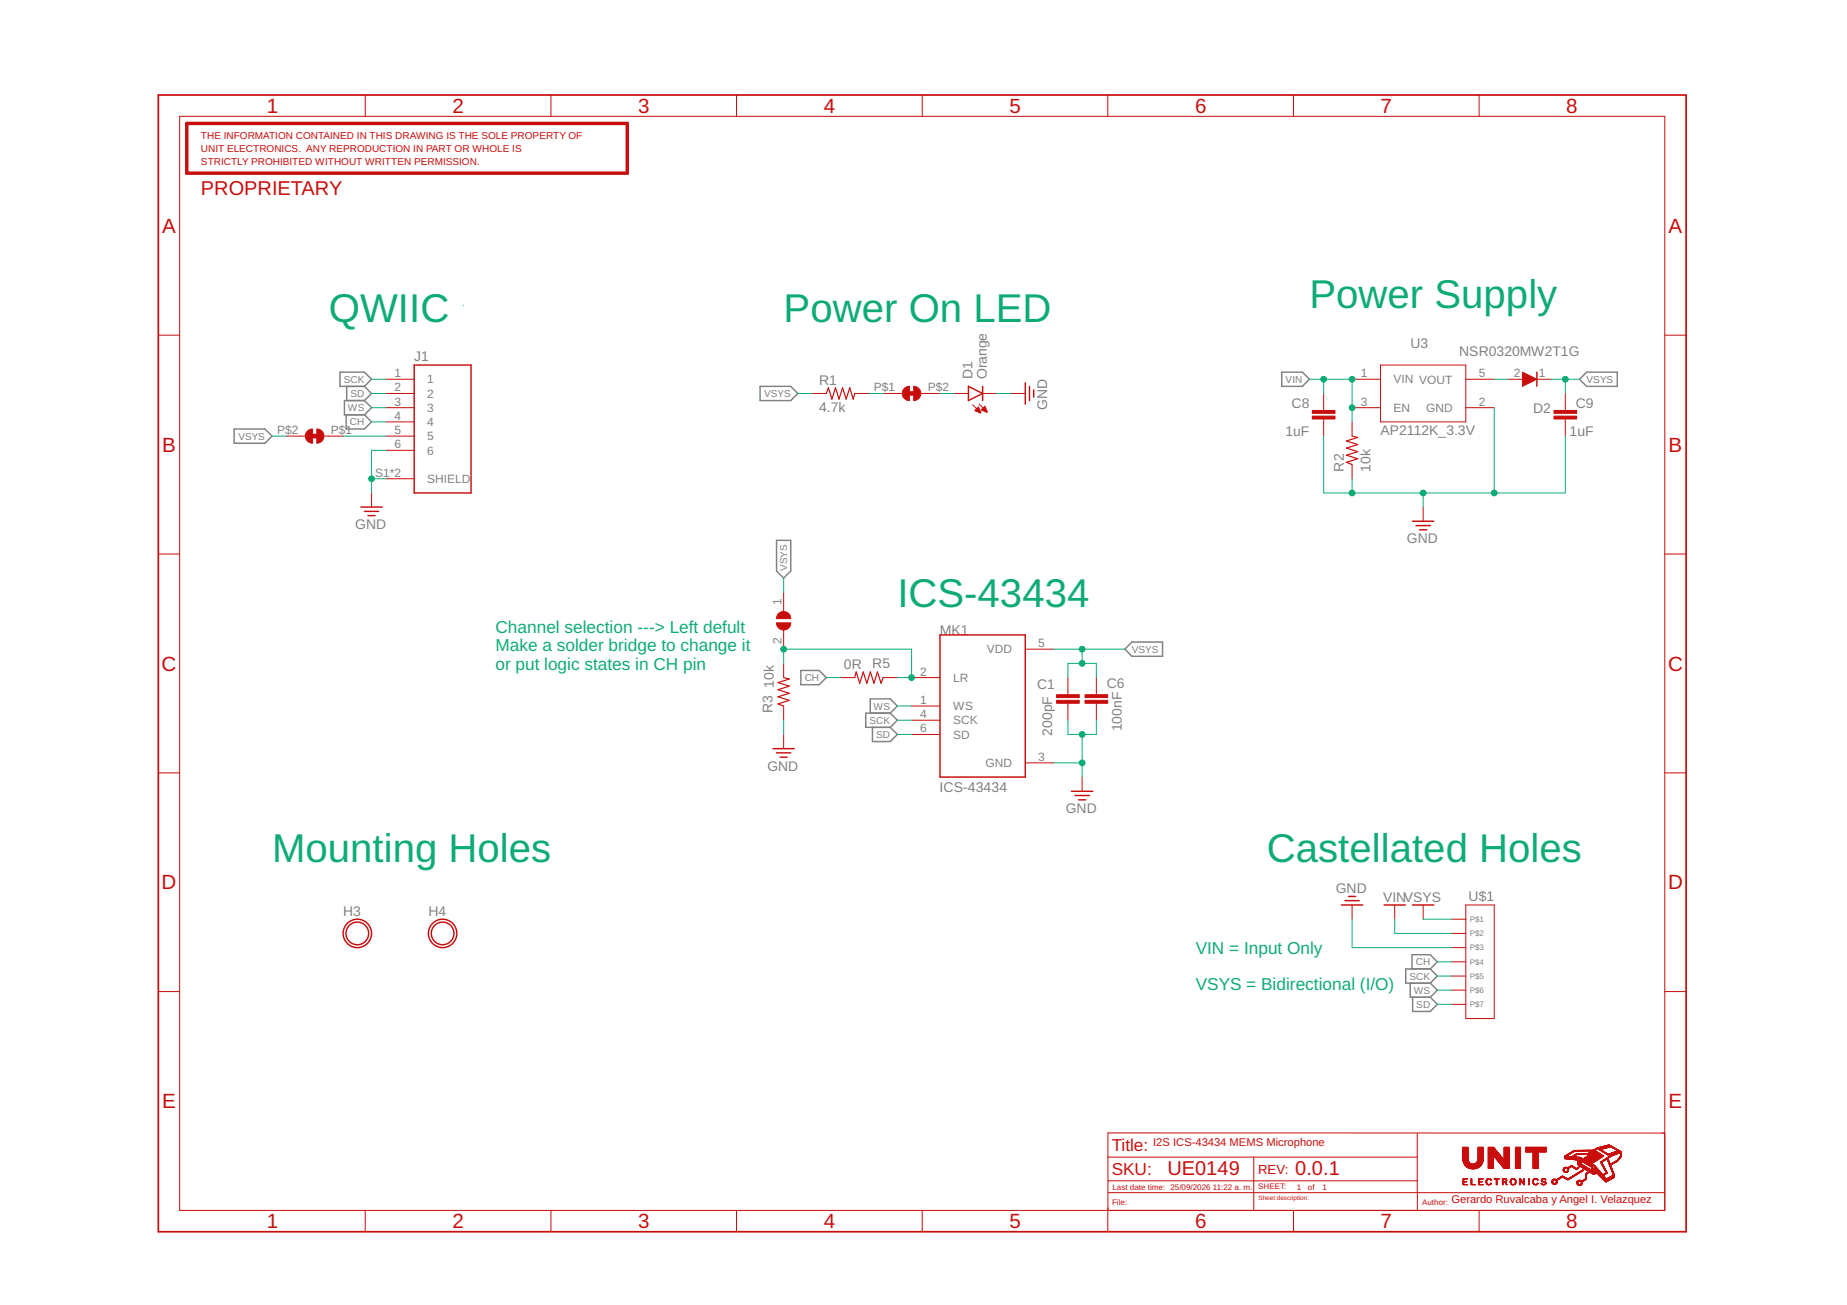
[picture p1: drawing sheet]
<svg xmlns="http://www.w3.org/2000/svg" width="297mm" height="210mm" viewBox="0 0 297 210" stroke-linecap="round" stroke-linejoin="round" font-family="sans-serif">
<g fill="none" stroke="#808080" stroke-width=".23">
<path d="M54.7 59.9h3.9l1.2 1.1-1.2 1.1h-3.9zM206.1 59.9h3.3l1.2 1.1-1.2 1.1h-3.3zM37.7 69h4.9l1.2 1.1-1.2 1.2h-4.9zM55.7 66.7v2.3h2.9l1.2-1.1-1.2-1.2M55.8 62.1v2.3M58.6 64.4h-3.2v2.3h3.2M58.6 64.4l1.2 1.2-1.2 1.1M58.6 62.1l1.2 1.2-1.2 1.1M122.2 62.1h5l1.1 1.2-1.1 1.1h-5zM254 61l1.2-1.1h4.9v2.2h-4.9zM124.9 86.9h2.3v4.9l-1.2 1.2-1.1-1.2zM128.8 107.8h2.9l1.2 1.2-1.2 1.1h-2.9z"/>
<path d="M140 114.7v-2.3h3.2l1.1 1.2-1.1 1.1M140.3 117v2.3h2.9l1.1-1.2-1.1-1.1M143.2 114.7h-4v2.3h4M143.2 114.7l1.1 1.1-1.1 1.2M180.9 104.4l1.1-1.1h5v2.3h-5zM226.8 158.1v2.3h3.2M227.1 155.9v-2.3h2.9l1.2 1.1-1.2 1.2M230 155.9h-3.9v2.2h3.9M230 158.1l1.2 1.2-1.2 1.1M230 155.9l1.2 1.1-1.2 1.1M227.2 160.4v2.3h2.8l1.2-1.2-1.2-1.1"/>
</g>
<path d="M25.5 15.3h245.7v182.8h-245.7z" fill="none" stroke="#c90d0c" stroke-width=".28"/>
<g fill="none" stroke="#c90d0c" stroke-width=".16">
<path d="M28.9 18.7h238.8v176h-238.8zM58.7 15.3v3.4M88.6 15.3v3.4M118.4 15.3v3.4M148.3 15.3v3.4M178.2 15.3v3.4M208 15.3v3.4M237.9 15.3v3.4M25.5 53.9h3.4M222 58.7h13.7v9.2h-13.7zM267.7 53.9h3.5M46 70.1h3.1"/>
<path d="M52.1 70.1h3.1M59.8 79.3v2.3M62 63.3h4.6M62 67.9h4.6M62 61h4.6M62 65.6h4.6M62 70.1h4.6M62 72.4h4.6M62 77h4.6M130.6 63.3h2.3M137.5 63.3h2.2M142 63.3h3.1"/>
<path d="M148.1 63.3h3.1M153.5 63.3h2.2M156.4 65.1l1.3 1.3M157.5 65l1.2 1.3M158 63.3h2.3M162.6 63.3h2.3M212.9 63.3v2.7M212.9 67.4v2.7M217.4 67.9v2.2M217.4 74.7v2.3M217.4 61h4.6M217.4 65.6h4.6"/>
<path d="M235.7 61h4.6M235.7 65.6h4.6M242.6 61h2.3M247.2 61h2.2M251.7 63.3v2.7M251.7 67.4v2.7M25.5 89.1h3.4M126 95.3v3.1M228.9 81.6v2.2M267.7 89.1h3.5M126 101.3v3.1M126 106.7v2.3"/>
<path d="M126 113.6v2.2M126 118.1v2.3M135.2 109h2.3M142 109h2.3M146.6 115.8h4.6M146.6 113.6h4.6M146.6 109h4.6M146.6 118.1h4.6M164.9 104.4h4.6M171.7 109v2.7M171.7 113.1v2.7M176.3 109v2.7"/>
<path d="M176.3 113.1v2.7M25.5 124.3h3.4M164.9 122.7h4.6M174 125v2.3M267.7 124.3h3.5M25.5 159.5h3.4M217.4 145.6v2.2M224.3 145.6v2.2M228.9 145.6v2.2M233.4 147.8h2.3M233.4 150.1h2.3M233.4 152.4h2.3"/>
<path d="M233.4 154.7h2.3M233.4 157h2.3M233.4 159.3h2.3M235.7 145.6h4.6v18.2h-4.6zM267.7 159.5h3.5M233.4 161.5h2.3M58.7 194.7v3.4M88.6 194.7v3.4M118.4 194.7v3.4M148.3 194.7v3.4M178.2 194.7v3.4M178.2 186.1h49.7"/>
<path d="M178.2 191.8h89.5M201.6 186.1v8.6M208 194.7v3.4M227.9 182.3v9.5M227.9 189.9h-49.6M227.9 191.9v2.7M235.2 186.1h.9M235.2 186.4h.9M235.2 186.3h.9M235.2 186.2h.9M235.2 186h.9M235.2 185.9h.9"/>
<path d="M235.2 185.8h.9M235.2 185.7h.9M235.2 185.6h.9M235.2 185.5h.9M235.2 185.4h.9M235.2 185.3h.9M235.2 185.2h.9M235.2 185.1h.9M235.2 185h.9M235.2 184.9h.9M235.2 184.8h.9M235.2 184.7h.9"/>
<path d="M235.2 184.6h.9M235.2 184.5h.9M235.3 186.6h.8M235.3 186.5h.8M235.3 186.4h.8M235.3 186.7h.9M235.3 186.7h.8M235.3 189.9h.1M235.3 190.6h.7M235.3 190.5h.7M235.3 190.5h.1M235.3 190.4h.1"/>
<path d="M235.3 190.3h.1M235.3 190.2h.1M235.3 190.1h.1M235.3 190.1h.6M235.3 190h.6M235.3 190h.1M235.3 189.8h.1M235.3 189.7h.1M235.3 189.6h.7M235.3 186.8h.9M235.3 186.9h.9M235.4 186.9l.9 .1"/>
<path d="M235.4 186.9h.8M235.4 187h.9M235.4 187.1h1M235.4 187h1M235.4 187.2h1.2M235.4 187.1h1.1M235.5 187.2h2.8M235.5 187.2h1.1M235.5 187.3h2.8M235.5 187.3h2.7M235.6 187.4h2.6M235.6 187.5h2.5"/>
<path d="M235.7 187.5h2.4M235.7 187.6h2.4M235.8 187.6h2.2M235.8 187.7h2.2M235.9 187.7h2M235.9 187.7h1.9M236 187.8h1.8M236 189.6l-.7 .1M236.1 187.8h1.6M236.2 187.9h1.4M236.2 187.9h1.3M236.4 188h.9"/>
<path d="M236.6 189.9h.1M236.6 190.6h.7M236.6 190.5h.7M236.6 190.5h.1M236.6 190.4h.1M236.6 190.3h.1M236.6 190.2h.1M236.6 190.1h.1M236.6 190h.1M236.6 189.8h.1M236.6 189.7h.1M236.6 189.6h.1"/>
<path d="M236.6 188h.6M236.7 187.2h.1M236.7 188h.3M237 187.2h.1M237.2 187.2h1.1M237.3 187.1h1.1M237.4 187h1M237.5 187h.9M237.5 186.9h1M237.6 186.9h.9M237.6 186.8h.9M237.6 186.7h.9"/>
<path d="M237.7 186.6h.8M237.7 186.5h.8M237.7 186.4h.8M237.7 186.1h.8M237.7 186.3h.8M237.7 186.2h.8M237.7 186h.8M237.7 185.9h.8M237.7 185.8h.8M237.7 185.7h.8M237.7 185.6h.8M237.7 185.5h.8"/>
<path d="M237.7 185.4h.8M237.7 185.3h.8M237.7 185.2h.8M237.7 185.1h.8M237.7 185h.8M237.7 184.9h.8M237.7 184.8h.8M237.7 184.7h.8M237.7 184.6h.8M237.7 184.5h.8M237.8 189.9h.1M237.8 190.6h.7"/>
<path d="M237.8 190.5h.7M237.8 190.5h.1M237.8 190.4h.1M237.8 190.3h.1M237.8 190.2h.1M237.8 190.1h.1M237.8 190.1h.6M237.8 190h.6M237.8 190h.1M237.8 189.8h.1M237.8 189.7h.1M237.8 189.6h.7"/>
<path d="M237.9 194.7v3.4M238.4 187.2h-1.2M238.4 187.1h-1M238.4 187h-1M238.5 189.6l-.7 .1M238.5 186.8h-.9M238.5 186.6h-.8M238.5 186.5l-.8 .1M239 190.1h.1M239 190h.1M239 189.9h.1M239 190.3h.1"/>
<path d="M239 190.2h.1M239 190.3l.2 .1M239 189.8h.1M239.1 190.4h.1M239.1 190.5h.2M239.1 189.8l-.1 .1M239.2 189.7h.6M239.2 190.5h.5M239.2 189.8h-.1M239.2 189.7h-.1M239.2 189.6h.5M239.3 190.6h.3"/>
<path d="M239.3 189.7h-.2M239.4 186.1h.8M239.4 187.9h.8M239.4 187.8h.8M239.4 187.7h.8M239.4 187.6h.8M239.4 187.5h.8M239.4 187.4h.8M239.4 187.3h.8M239.4 187.2h.8M239.4 187.1h.8M239.4 187h.8"/>
<path d="M239.4 186.9h.8M239.4 186.8h.8M239.4 186.7h.8M239.4 186.6h.8M239.4 186.5h.8M239.4 186.4h.8M239.4 186.3h.8M239.4 186.2h.8M239.4 186h.8M239.4 185.9h.8M239.4 185.9h1.9M239.4 185.8h1.9"/>
<path d="M239.4 185.8h1.8M239.4 185.7l1.8 .1M239.4 185.7h1.8M239.4 185.7h1.7M239.4 185.6h1.7M239.4 185.5h1.6M239.4 185.4h1.5M239.4 185.3l1.5 .1M239.4 185.3h1.5M239.4 185.3h1.4M239.4 185.2h1.4M239.4 185.2h1.3"/>
<path d="M239.4 185.1h1.3M239.4 185.1h1.2M239.4 185h1.2M239.4 184.9l1.1 .1M239.4 184.9h1.1M239.4 184.8l1.1 .1M239.4 184.8h1M239.4 184.7h1M239.4 184.7h.9M239.4 184.6h.9M239.4 184.6h.8M239.4 184.5l.8 .1"/>
<path d="M239.4 189.6h.1M239.6 189.7h.2M239.7 189.7h.1M239.7 189.8h.1M239.7 190.4h.1M239.8 190.5h-.2M239.8 190.3h.1M239.8 189.8h.1M239.8 190.4l-.2 .1M239.8 190.4h-.1M240.2 185.9h1.1M240.3 185.9l1.1 .1"/>
<path d="M240.3 186h1.1M240.3 189.6h.8M240.3 186.1h1.2M240.4 186.1h1.1M240.4 186.1l1.2 .1M240.4 186.2h1.2M240.5 186.2h1.1M240.5 186.3h1.2M240.6 186.4h1.1M240.6 186.4h1.2M240.6 189.9h.1M240.6 190.6h.1"/>
<path d="M240.6 190.5h.1M240.6 190.4h.1M240.6 190.3h.1M240.6 190.2h.1M240.6 190.1h.1M240.6 190h.1M240.6 189.8h.1M240.6 189.7h.1M240.7 186.5h1.1M240.7 186.5h1.2M240.7 186.5l1.2 .1M240.8 186.6h2"/>
<path d="M240.8 186.7h2M240.9 186.7h1.9M240.9 186.8h1.9M241 186.8h1.8M241 186.9h1.8M241.1 186.9h1.7M241.1 187h1.7M241.2 187h1.6M241.2 187.1h1.6M241.2 187.2h1.6M241.3 187.2h1.5M241.3 187.3h1.5"/>
<path d="M241.4 187.3h1.4M241.4 187.4h1.4M241.5 187.4h1.3M241.5 187.5h1.3M241.6 187.5h1.2M241.6 187.6h1.2M241.6 189.9h.1M241.6 190.6h.1M241.6 190.5h.1M241.6 190.4h.1M241.6 190.3h.1M241.6 190.2h.1"/>
<path d="M241.6 190.1h.6M241.6 190l.1 .1M241.6 190h.1M241.6 189.8h.1M241.6 189.7h.1M241.6 189.7h.7M241.6 189.6h.6M241.7 187.7h1.1M241.8 187.8h1M241.8 187.9h1M241.9 187.9h.9M241.9 186.1h.9"/>
<path d="M241.9 186.5h.9M241.9 186.4h.9M241.9 186.3h.9M241.9 186.2h.9M241.9 186h.9M241.9 185.9h.9M241.9 185.8h.9M241.9 185.7h.9M241.9 185.6h.9M241.9 185.5h.9M241.9 185.4h.9M241.9 185.3h.9"/>
<path d="M241.9 185.2h.9M241.9 185.1h.9M241.9 185h.9M241.9 184.9h.9M241.9 184.8h.9M241.9 184.7h.9M241.9 184.6h.9M241.9 184.5h.9M242 190.2h.1M242 190.2h.2M242.1 190.2l.1 .1M242.1 190.3h.1"/>
<path d="M242.1 189.6h.1M242.1 190.3l.2 .1M242.1 189.7h.2M242.2 190.4h.1M242.2 190h.1M242.2 190.4l.1 .1M242.2 190.5h.1M242.2 189.7h.1M242.2 189.9h.1M242.2 190.1h-.6M242.2 189.8h.1M242.3 190.5h.1"/>
<path d="M242.3 189.9h.1M242.3 189.8h.1M242.3 190.6h.1M242.3 190l-.2 .1M242.9 190.1h.1M242.9 190h.1M242.9 189.9h.1M242.9 190.2h.1M242.9 190.3h.1M242.9 189.8h.1M243 190.4h.1M243 189.7h.1"/>
<path d="M243 190.4l.1 .1M243 189.8l-.1 .1M243 190.5h.2M243 189.7h.6M243.1 189.8h-.1M243.1 190.5h.5M243.1 189.6h.5M243.1 190.6h.4M243.2 189.7h-.2M243.2 189.5v.1M243.3 189.6h.1M243.4 189.5v.1"/>
<path d="M243.5 189.7h.2M243.6 189.7h.1M243.6 190.4h.1M243.6 189.8h.1M243.6 190.5h-.1M243.6 189.8h.2M243.7 190.3h.1M243.7 189.8h.1M243.7 189.9h.1M243.7 190.4l-.2 .1M243.7 190.2h.1M243.7 186.1h.8"/>
<path d="M243.7 190.1h.1M243.7 190h.1M243.7 187.9h.8M243.7 187.8h.8M243.7 187.7h.8M243.7 187.6h.8M243.7 187.5h.8M243.7 187.4h.8M243.7 187.3h.8M243.7 187.2h.8M243.7 187.1h.8M243.7 187h.8"/>
<path d="M243.7 186.9h.8M243.7 186.8h.8M243.7 186.7h.8M243.7 186.6h.8M243.7 186.5h.8M243.7 186.4h.8M243.7 186.3h.8M243.7 186.2h.8M243.7 186h.8M243.7 185.9h.8M243.7 185.8h.8M243.7 185.7h.8"/>
<path d="M243.7 185.6h.8M243.7 185.5h.8M243.7 185.4h.8M243.7 185.3h.8M243.7 185.2h.8M243.7 185.1h.8M243.7 185h.8M243.7 184.9h.8M243.7 184.8h.8M243.7 184.7h.8M243.7 184.6h.8M243.7 184.5h.8"/>
<path d="M243.8 190.3l-.2 .1M244.4 189.9h.1M244.4 190.6h.1M244.4 190.5h.1M244.4 190.4h.1M244.4 190.3h.1M244.4 190.2h.1M244.4 190.1h.1M244.4 190h.1M244.4 189.8h.1M244.4 189.7h.2M244.4 189.6l.2 .1"/>
<path d="M244.4 189.6h.1M244.5 189.8h.1M244.5 189.8h.2M244.6 189.8l.1 .1M244.6 189.9h.1M244.6 189.9h.2M244.7 190h.1M244.7 190.1h.2M244.8 190.1h.1M244.8 190.2h.1M244.8 190.2l.2 .1M244.9 190.3h.1"/>
<path d="M244.9 190.3l.1 .1M244.9 190.4h.1M245 190.4l.2 .1M245 190.5h.2M245 190.6h.2M245.1 189.9h.1M245.1 190.4h.1M245.1 190.3h.1M245.1 190.2h.1M245.1 190.1h.1M245.1 190h.1M245.1 189.8h.1"/>
<path d="M245.1 189.7h.1M245.1 189.6h.1M245.4 185.3h3.2M245.4 185.2h3.2M245.4 185.1h3.2M245.4 185h3.2M245.4 184.9h3.2M245.4 184.8h3.2M245.4 184.7h3.2M245.4 184.6h3.2M245.4 184.5h3.2M245.8 189.9h.1"/>
<path d="M245.8 190.6h.1M245.8 190.5h.1M245.8 190.4h.1M245.8 190.3h.1M245.8 190.2h.1M245.8 190.1h.1M245.8 190h.1M245.8 189.8h.1M245.8 189.7h.1M245.8 189.6h.1M246.5 189.9h.1M246.5 190.2h.1"/>
<path d="M246.5 190.1h.1M246.5 190h.1M246.5 190.3h.1M246.5 190.3h.2M246.5 189.8h.2M246.6 186.1h.8M246.6 190.4h.1M246.6 187.9h.8M246.6 187.8h.8M246.6 187.7h.8M246.6 187.6h.8M246.6 187.5h.8"/>
<path d="M246.6 187.4h.8M246.6 187.3h.8M246.6 187.2h.8M246.6 187.1h.8M246.6 187h.8M246.6 186.9h.8M246.6 186.8h.8M246.6 186.7h.8M246.6 186.6h.8M246.6 186.5h.8M246.6 186.4h.8M246.6 186.3h.8"/>
<path d="M246.6 186.2h.8M246.6 186h.8M246.6 185.9h.8M246.6 185.8h.8M246.6 185.7h.8M246.6 185.6h.8M246.6 185.5h.8M246.6 185.4h.8M246.6 185.3h.8M246.6 190.4l.2 .1M246.6 189.8l-.1 .1M246.7 190.5h.1"/>
<path d="M246.7 189.7h.6M246.7 190.5h.5M246.7 189.8h-.1M246.7 189.7h-.1M246.7 189.6h.5M246.8 190.6h.4M246.8 189.7h-.2M246.8 189.5v.1M246.9 189.6h.1M247.1 189.5v.1M247.1 189.7h.2M247.2 189.7h.1"/>
<path d="M247.2 190.4h.1M247.2 189.8h.1M247.2 190.4h.2M247.2 189.8h.2M247.3 190.5h-.2M247.3 190.3h.1M247.3 189.8h.1M247.3 190.4l-.1 .1M247.3 190.4h-.1M247.8 190.4h.1M247.8 190.3h.1M247.9 190.4h.1"/>
<path d="M247.9 189.9h.1M247.9 190.4l.1 .1M247.9 190.3h.1M247.9 189.8h.1M247.9 190h.2M247.9 190.5h.2M247.9 190h.3M247.9 189.7h.6M248 190.5h.5M248 190l.4 .1M248 189.7h-.1M248 189.6h.5"/>
<path d="M248.1 190.6h.4M248.1 190.1h.4M248.1 189.7h-.2M248.2 189.6h.1M248.2 190.1h.4M248.4 190.2h.2M248.4 189.7h.2M248.5 190.2h.1M248.5 189.7h.1M248.5 189.8h.1M248.5 190.4h.1M248.5 190.2l.1 .1"/>
<path d="M248.5 190.3h.1M248.6 190.5h-.2M248.6 190.4l-.1 .1M249.6 190.2h.1M249.6 190.1h.1M249.6 190h.1M249.6 190.2h.2M249.6 190.3h.2M249.7 190.3h.2M249.7 190.4h.3M249.7 190.4h.6M249.7 190h-.1"/>
<path d="M249.7 189.9h-.1M249.7 189.7h.6M249.8 190.4h.5M249.8 189.9h-.2M249.8 189.7h.4M249.8 189.8l-.2 .1M249.9 190.5h.2M249.9 189.8h-.2M249.9 189.7h.1M250 189.7h.1M250 190.4h.3M250.1 189.7h.1"/>
<path d="M250.1 189.8h.4M250.2 189.8h.2M250.2 189.9h.2M250.3 189.9h.1M250.3 190.2h.1M250.3 190h.1M250.3 190.1h.1M250.3 190.3l-.2 .1M250.4 190.3h-.2M250.4 190.2l-.2 .1M250.4 190.2h-.1M250.5 189.7h.2"/>
<path d="M250.5 189.8h-.8M250.6 189.6h.3M250.6 189.7h-.3M250.7 189.7h-.3M250.8 189.6h-.3M250.9 189.5h-.3M251 189.5h-.3M251 189.3h.5M251.1 189.4l-.3 .1M251.1 189.3h.4M251.1 189.4h-.3M251.2 189.4h-.3"/>
<path d="M251.2 189.2h.2M251.2 189.2h.1M251.3 189.3h-.3M251.3 189.1h.1M251.3 189.3h.3M251.4 189.4h.3M251.4 188.2h.1M251.4 188.3h.2M251.4 188.1h.1M251.4 188h.2M251.4 188.4h.2M251.5 189.4h.3"/>
<path d="M251.5 188.4h.2M251.5 188.5h.6M251.5 189.4l.4 .1M251.5 188.1h-.1M251.6 188h-.2M251.6 188.5h.5M251.6 187.8h.5M251.6 189.5h.3M251.6 188.6h.4M251.6 186.1h.2M251.6 186.4h1.3M251.6 186.3h.9"/>
<path d="M251.6 186.3h.5M251.6 186.2h.2M251.6 186.1h1.7M251.6 186h1.5M251.6 186h.7M251.6 186h.5M251.7 187.9h-.2M251.7 189.5h.3M251.7 187.8h.3M251.7 186.4h1.4M251.7 188.6h.1M251.8 189.6h.2"/>
<path d="M251.8 188.6h.1M251.8 189.6h.3M251.9 189.6h.5M251.9 189.7h.4M252 186.1h1.7M252 186.4h1.6M252 187.9h.3M252 185.9h-.3M252 189.7h.3M252 188h.2M252.1 185.9h-.3M252.1 188.4h.1"/>
<path d="M252.1 188h.1M252.1 188.3h.1M252.1 189.8h.1M252.1 188.2h.1M252.1 188.1h.1M252.1 185.8h-.3M252.2 186.4h.1M252.2 188.4h-.3M252.2 185.8h-.3M252.2 188.4h-.2M252.2 185.6h.3M252.3 189.6h.2"/>
<path d="M252.3 185.7l-.3 .1M252.3 186.3h.1M252.3 187.9h-.8M252.3 185.7h-.3M252.4 187.8l-.9 .1M252.4 186.5h1.5M252.4 185.7h-.3M252.4 186.1h.1M252.5 187.6h.5M252.5 189.6h-.3M252.5 187.8h-.3M252.5 185.6h-.3"/>
<path d="M252.5 186.1l1.6 .1M252.5 187.7l-.2 .1M252.5 187.6h.4M252.6 187.7h-.3M252.6 187.5h.3M252.6 185.5l-.3 .1M252.6 189.5h-.3M252.7 187.7h-.3M252.7 185.5h-.4M252.7 189.5h-.4M252.7 187.5h.1M252.7 186.5h1.2"/>
<path d="M252.7 185.5h-.3M252.7 189.4l-.3 .1M252.8 187.7h.3M252.8 185.4h-.3M252.8 189.4h-.3M252.9 189.4h-.3M252.9 187.7h.3M252.9 186h.2M252.9 185.4h-.3M252.9 189.2h.3M252.9 185.2h.3M252.9 189.3h-.3"/>
<path d="M252.9 185.3l-.3 .1M253 187.7l.2 .1M253 186.2h1.2M253 185.9h.3M253 187.8h.3M253 189.3h-.3M253 185.3h-.3M253 186.5h.1M253.1 187.8l.3 .1M253.1 189.2l-.3 .1M253.1 185.3h-.3M253.1 189.2h-.2"/>
<path d="M253.2 187.9h.2M253.2 185.2h-.3M253.2 186.5h.7M253.2 185.9l-.3 .1M253.2 187.9h.3M253.3 188h.5M253.3 189.1h-.4M253.3 186.2h1M253.3 189.1h-.3M253.3 186.4h.1M253.3 188h.4M253.3 185.9h-.3"/>
<path d="M253.4 188h.3M253.4 189l-.3 .1M253.4 185.8h-.3M253.4 189h-.2M253.5 185.8h-.3M253.5 188.1h.1M253.5 185.6h2M253.5 189h-.3M253.6 185.7l-.3 .1M253.6 188.8h.2M253.6 186.2h.1M253.6 190.3h.1"/>
<path d="M253.6 190.2h.1M253.6 188.9h-.3M253.6 190.4h.2M253.6 190.4h.1M253.6 190.1h.2M253.6 186.6h.3M253.6 188.1h-.2M253.6 190.4l.2 .1M253.7 190.5h.2M253.7 188.9h-.4M253.7 190.5h.3M253.7 190h.3"/>
<path d="M253.7 189.9h.6M253.7 190.6h.6M253.7 190.2h-.1M253.7 187.8h.2M253.7 188.8h-.3M253.8 189.9h.5M253.8 190.6h.5M253.8 186.1h.1M253.8 190.1h-.2M253.8 187.8h.1M253.8 187.4h.3M253.8 187.3l.2 .1"/>
<path d="M253.8 187.3h.2M253.8 187.3h.1M253.8 187.2h.1M253.8 187.1h.1M253.8 187h.1M253.8 186.9h.1M253.8 186.8h.1M253.8 186.7h.1M253.8 186.6h.1M253.8 188.8h-.3M253.8 187.9h-.2M253.8 190l-.2 .1"/>
<path d="M253.9 189.9h.3M253.9 187.7h.1M253.9 187.4l.3 .1M253.9 186.3h.5M253.9 187.9h-.3M253.9 190.6h.3M253.9 190h-.2M253.9 188.7h-.3M253.9 187.5h.3M253.9 187.8l-.2 .1M254 187.5h.3M254 188.7h-.3"/>
<path d="M254 188.6l-.3 .1M254.1 187.6h.3M254.1 190h.2M254.1 186.3h.3M254.1 188.6h-.3M254.1 190h.5M254.1 187.3h.3M254.1 187.2h.2M254.1 187.1h.2M254.1 187h.2M254.1 186.9h.2M254.1 186.8h.2"/>
<path d="M254.1 186.8h.5M254.1 186.7h.5M254.1 186.7h.4M254.1 186.6h.3M254.1 186.6h.2M254.1 186.5l.2 .1M254.1 186.5h.1M254.2 187.6h.3M254.2 186.4h.3M254.2 188.6h-.3M254.2 190h.4M254.2 187.3l.3 .1"/>
<path d="M254.2 187.7h.4M254.2 188.4h.3M254.3 188.5h-.3M254.3 187.4h.3M254.3 186.4h.3M254.3 190.4h.1M254.3 190.1h.1M254.3 187.7h.3M254.3 190.3h.1M254.3 190.2h.1M254.3 187.4l.4 .1M254.4 190.5h-.3"/>
<path d="M254.4 186.8h.2M254.4 187.7l.3 .1M254.4 190.5h-.2M254.4 190h.3M254.4 186.8h.3M254.4 186.5h.3M254.4 188.4h-.3M254.4 188.3h.2M254.4 190.4l-.2 .1M254.4 187.5h.3M254.4 190.4h-.1M254.4 187.8h.3"/>
<path d="M254.4 186.5h.4M254.5 186.9h.3M254.5 188.4h-.3M254.5 190.1h-.2M254.5 187.5h.3M254.5 188.2h.1M254.5 187.8l.3 .1M254.5 186.5l.4 .1M254.6 186.9h.3M254.6 188.2h.1M254.6 187.6h.3M254.6 188.3h-.3"/>
<path d="M254.6 187.9h.3M254.6 186.9l.3 .1M254.6 186.6h.3M254.7 187.9h.3M254.7 187.6h.3M254.7 187h.3M254.7 186.6h.3M254.7 189.9h-.3M254.7 188h.3M254.7 187.7h.4M254.7 186.4h.4M254.7 185.1l-1.7 .1"/>
<path d="M254.8 186.7h.3M254.8 188h.3M254.8 187h.3M254.8 189.9h-.3M254.8 187.7h.3M254.8 187.1h.3M254.8 186.7h.4M254.8 186.4h.3M254.9 189.8l-.3 .1M254.9 186.2h.5M254.9 187.7l.3 .1M254.9 186.4h.3"/>
<path d="M254.9 189.7h.2M254.9 187.1h.3M254.9 186.8h.3M254.9 188.1h.3M254.9 186.2h.4M255 189.8h-.4M255 187.8h.3M255 189.6h.1M255 186.5h.3M255 188.1h.3M255 189.8h-.3M255 187.2h.3"/>
<path d="M255 186.8h.3M255 186.8h.4M255 186.3h-.3M255 189.5h.1M255 189.4h.1M255 189.3h.1M255 189.2h.1M255 189.1h.1M255 189h.1M255 188.9h.1M255 187.8l.4 .1M255 186.5h.4"/>
<path d="M255 188.2h.3M255.1 187.2h.2M255.1 188.8h.2M255.1 189.7h-.3M255.1 187.2h.3M255.1 186.9h.3M255.1 186.3h-.3M255.1 187.9h.3M255.1 186.5l.3 .1M255.1 188.2h.3M255.2 187.3h.3M255.2 186.3h.3"/>
<path d="M255.2 188.2l.3 .1M255.2 187.9h.3M255.2 186.9h.3M255.2 186.6h.3M255.2 186h.5M255.2 188.8h-.2M255.2 188.7h.2M255.2 188h.4M255.2 187.3h.4M255.2 186.9l.4 .1M255.2 186.3h.4M255.2 188.3h.4"/>
<path d="M255.3 186h.3M255.3 188.8h-.3M255.3 186.6h.3M255.3 186.1l-.3 .1M255.3 186.4h.3M255.3 188.6h-.1M255.3 188.3h.3M255.3 188h.3M255.3 187.3l.3 .1M255.3 187h.4M255.3 186.7h.4M255.4 186.1h-.3"/>
<path d="M255.4 188h.3M255.4 188.7h-.3M255.4 185.7h-2.1M255.4 188.4h.3M255.4 187.4h.3M255.4 186.4h.3M255.4 187h.3M255.4 186.7h.4M255.4 186.4h.4M255.4 185.7h-2M255.4 188.1h.3M255.5 187.4l.3 .1"/>
<path d="M255.5 187.1h.3M255.5 186.1h.3M255.5 185.8h.5M255.5 188.4h.3M255.5 186.8h.3M255.5 186.5h.3M255.5 185.6h-2M255.5 188.1h.3M255.5 187.5h.3M255.6 187.1h.3M255.6 186.5h.3M255.6 185.8h.3"/>
<path d="M255.6 188.5h.3M255.6 186.8h.3M255.6 188.2h.3M255.6 187.5h.3M255.6 186.1l.3 .1M255.6 185.5l-2 .1M255.6 187.2h.4M255.6 186.8h.4M255.7 186.5l.3 .1M255.7 185.9h-.3M255.7 188.2h.4M255.7 187.6h.3"/>
<path d="M255.7 186.2h.3M255.7 185.7h.6M255.7 185.5h-.3M255.7 188.6h.3M255.7 187.2h.3M255.7 186.9h.4M255.7 187.2h.4M255.7 186.6h.4M255.7 186.2h.4M255.8 187.6h.3M255.8 185.7h.4M255.8 185.5h-.3"/>
<path d="M255.8 185.9h.3M255.8 188.6h.3M255.8 186.9h.6M255.8 188.3h.3M255.8 187.3h.4M255.8 186.6h.3M255.8 186.3h.3M255.8 185.6h.4M255.8 185.4h-.3M255.9 187.7h.2M255.9 186.9h.4M255.9 185.9h.3"/>
<path d="M255.9 188.6l.2 .1M255.9 186.7h.3M255.9 185.6h.3M255.9 188.3h.2M255.9 187.3h.3M255.9 186.3h.3M255.9 185.7l-.3 .1M255.9 185.4h-.3M255.9 188.7h.3M255.9 185.9l.3 .1M255.9 188.4h.2M255.9 187h.4"/>
<path d="M256 188h.1M256 187.9h.1M256 187.8h.1M256 187.7h.1M256 186.7h.3M256 186.4h.3M256 185.3l-.3 .1M256 185.2h.2M256 188.4h.1M256 188.2h.1M256 188.1h.1M256 187.3l.3 .1"/>
<path d="M256 186h.3M256 188.7h.7M256 187h.2M256 186.8h.6M256 185.3h-.3M256.1 187.4h.3M256.1 185.5h.5M256.1 188.8h.5M256.1 188.4h.1M256.1 186.4h.3M256.1 185.7l.3 .1M256.1 187.1h.1"/>
<path d="M256.1 186.8h.5M256.1 186.1h.3M256.1 185.4h.4M256.1 185.3h-.3M256.1 187.4l.4 .1M256.1 186.8h.4M256.1 185.8h.4M256.2 186.1h.3M256.2 186.5h.2M256.2 188.8h.3M256.2 185.2h-.3M256.2 187.5h.3"/>
<path d="M256.2 186.5h.3M256.2 185.8h.3M256.2 186.1l.3 .1M256.2 185.5l-.3 .1M256.2 188.9h.2M256.3 188h.1M256.3 187.9h.1M256.3 188.7h.1M256.3 188.6h.1M256.3 188.5h.1M256.3 188.4h.1M256.3 188.3h.1"/>
<path d="M256.3 188.2l.3 .1M256.3 188.2h.3M256.3 188.1h.2M256.3 187.5h.2M256.3 186.5l.3 .1M256.3 185.9h.3M256.3 185.5h-.3M256.3 185.1l-.3 .1M256.3 186.2h.3M256.3 188.9h.1M256.3 185.5h.3M256.3 187.6h.3"/>
<path d="M256.3 186.6h.6M256.3 185.1h-3.3M256.4 185.9h.3M256.4 187.6h.2M256.4 185.3h.5M256.4 185.5l.3 .1M256.4 186.6h.4M256.4 186.3h.3M256.4 185.9l.3 .1M256.4 185.1h-3.3M256.5 187.7h.1M256.5 186.9h-.3"/>
<path d="M256.5 185.2h.3M256.5 188.3h.2M256.5 187.7h.2M256.5 185.6h.3M256.5 185.4h-.3M256.5 185h-3.3M256.5 186.3h.3M256.5 186h.3M256.5 186h.4M256.5 185.3l-.2 .1M256.5 185.2h.2M256.5 188.7h.5"/>
<path d="M256.5 188.4h.2M256.6 187.8h.2M256.6 186.4h.3M256.6 185.2h.1M256.6 185h-1.3M256.6 188.4h.2M256.6 185.7h.3M256.6 188.6h.4M256.6 187.8l.2 .1M256.6 185.3h-.3M256.6 187.9h.2M256.6 186.4h.6"/>
<path d="M256.6 186.1h.3M256.6 185.1h.1M256.6 184.8h.3M256.6 185.7h.4M256.6 185.3h.3M256.6 184.9l-.3 .1M256.6 188.5h.2M256.7 186.1h.3M256.7 187.9h.2M256.7 186.7h-.3M256.7 186.4h.5M256.7 188.6h.2"/>
<path d="M256.7 188.5h.2M256.7 188h.2M256.7 185.3l.3 .1M256.7 184.9h-.3M256.7 185.7l.3 .1M256.8 188h.2M256.8 188h.1M256.8 186.7h-.3M256.8 186.5h.3M256.8 186.1l.3 .1M256.8 185.8h.3M256.8 185.4h.2"/>
<path d="M256.8 184.8l-.3 .1M256.8 188.7h-.4M256.8 188.1h.2M256.8 186.2h.3M256.8 185.4h.3M256.8 188.7h.2M256.9 185.8h.3M256.9 184.8h-.4M256.9 188.7h.2M256.9 188.2h.2M256.9 186.2h.6M256.9 185.5h.3"/>
<path d="M256.9 185.9h.3M256.9 188.8h.2M256.9 188.8h.3M257 186.5l-.3 .1M257 186.3h.4M257 185.5h.3M257 184.7l-.4 .1M257 188.8h.2M257 188.3h.2M257 185.9h.3M257 186.5h-.3M257 185.5l.3 .1"/>
<path d="M257 188.9h.2M257 185.9l.4 .1M257 188.4h.2M257.1 188.9h.2M257.1 188.4h.2M257.1 184.8h.5M257.1 185.6h.2M257.1 189h.2M257.1 186h.3M257.1 185.6h.3M257.1 184.7h-.4M257.2 184.9h.2"/>
<path d="M257.2 189h.1M257.2 188.5h.1M257.2 186h.6M257.2 188.5h.2M257.2 185.7h.3M257.2 184.9l.3 .1M257.2 189l.2 .1M257.2 189.1h.2M257.2 188.6h.2M257.3 186.4h-.3M257.3 185.7h.3M257.3 189.1h.2"/>
<path d="M257.3 188.6h.2M257.3 185h.3M257.3 186.1h.3M257.3 186.3h-.3M257.3 184.8h.6M257.3 189.2h.2M257.3 188.6l.2 .1M257.3 185.7l.3 .1M257.3 184.7h-.5M257.3 188.7h.2M257.4 189.2l.2 .1M257.4 188.7h.2"/>
<path d="M257.4 185.8h.3M257.4 185.1h.3M257.4 189.3h.2M257.4 188.8h.2M257.5 187h.1M257.5 185.8h.2M257.5 184.6h-.6M257.5 189.3h.2M257.5 188.8h.1M257.5 185.1h.3M257.5 187.1h.1M257.5 186.2h-.3"/>
<path d="M257.5 189.4h.2M257.5 188.9h.2M257.5 187.1h.2M257.5 185.9h.3M257.5 187.2h.2M257.6 187.2h.1M257.6 186h.2M257.6 185.1l.3 .1M257.6 189h.5M257.6 186.1l-.3 .1M257.6 189.4l.2 .1M257.6 187.3h.1"/>
<path d="M257.6 186.8h.3M257.6 185.9h.3M257.6 189h.4M257.6 187.3h.2M257.6 186.9l-.2 .1M257.6 185.2h.3M257.6 184.6h-.6M257.6 189.5h.2M257.7 187.4h.1M257.7 186.9h-.3M257.7 189.5h.2M257.7 189.1h.2"/>
<path d="M257.7 187.4l.2 .1M257.7 189.6h.2M257.7 187.5h.2M257.7 186.1h-.4M257.7 185.3h.3M257.7 187.6h.2M257.7 186.9h-.2M257.7 189.2h.2M257.8 189.6l.2 .1M257.8 187.6h.1M257.8 184.8h-.7M257.8 189.2h.2"/>
<path d="M257.8 185.3h.3M257.8 189.2l.2 .1M257.8 189.7h.2M257.8 187.7h.2M257.8 186.8h-.3M257.8 184.5l-.6 .1M257.8 189.3h.2M257.8 184.4h.6M257.9 189.7h.2M257.9 187.7l.1 .1M257.9 187.8h.1M257.9 185.9l-.3 .1"/>
<path d="M257.9 185.3l.2 .1M257.9 189.3h.2M257.9 189.8h.2M257.9 187.8l.2 .1M257.9 186.8h-.3M257.9 187.9h.2M257.9 185.4h.3M257.9 189.4h.2M257.9 189l-.3 .1M258 189.8l.2 .1M258 188h.1M258 186.7h-.3"/>
<path d="M258 189.4l.2 .1M258 184.5h-.7M258 188h.2M258 185.4h.3M258 184.7l-.6 .1M258 189.9h.3M258 189.5h.2M258 188.1h.2M258 189.5h.3M258.1 189.9h.2M258.1 185.5h.2M258.1 188.2h.1"/>
<path d="M258.1 189.6h.2M258.1 186.6h-.3M258.1 188.8h.2M258.1 188.2h.2M258.1 190h.5M258.1 189.6h.6M258.1 190h.4M258.1 185.5h.3M258.1 188.9h-.3M258.1 188.3h.2M258.1 184.4l-.6 .1M258.1 189.6h.5"/>
<path d="M258.2 190h.2M258.2 186.6h-.3M258.2 184.7h-.7M258.2 188.4h.1M258.2 185.5l.3 .1M258.2 188.9h-.3M258.2 188.4h.2M258.2 190.1h.2M258.2 189.7h.2M258.2 186.4h.4M258.2 188.5h.2M258.2 184.3h.8"/>
<path d="M258.3 190.1h.1M258.3 189.8h.1M258.3 186.5l-.4 .1M258.3 186.4h.3M258.3 188.8h-.3M258.3 188.5h.1M258.3 185.6h.2M258.3 188.7h.2M258.3 188.6h.1M258.3 185.6h.3M258.3 188.6h.2M258.3 184.4h-.7"/>
<path d="M258.3 186.5h-.3M258.3 184.7h-.6M258.4 186.5h-.3M258.4 185.7h.7M258.4 188.7h-.3M258.4 184.2h.6M258.4 189.6h.3M258.4 185.7h.5M258.5 184.6h-.6M258.5 186.5h.2M258.5 186.5h.1M258.5 188.7h-.3"/>
<path d="M258.5 185.7h.3M258.5 184.5h.9M258.5 184.3l-.6 .1M258.6 189.7h-.4M258.6 186.6h.1M258.6 186.7h.1M258.6 185.8h.1M258.6 186.8h.1M258.6 186.3h-.3M258.6 184.2h.3M258.6 186.8h.2M258.6 186.4h-.5"/>
<path d="M258.6 189.9h-.3M258.6 186.9h.2M258.6 184.6h-.6M258.7 186.9h.1M258.7 186.3h-.3M258.7 184.4h.6M258.7 187h.1M258.7 184.3h-.7M258.7 189.9h-.3M258.7 187.1h.2M258.7 187h.2M258.7 184.1h.1"/>
<path d="M258.7 186.2h-.3M258.8 187.2h.1M258.8 186.2h-.3M258.8 185.6h.4M258.8 184.3h.3M258.8 189.8l-.3 .1M258.8 187.3h.5M258.8 184.5l-.6 .1M258.8 189.5h-.3M258.8 184.4h.4M258.8 187.4h.2M258.8 186h.3"/>
<path d="M258.9 187.4l.1 .1M258.9 186.1l-.3 .1M258.9 184.3l.3 .1M258.9 189.8h-.3M258.9 187.5h.2M258.9 187.5h.1M258.9 189.5h-.3M258.9 187.6h.2M258.9 186.1h-.3M259 187.7h.1M259 189.4l-.4 .1M259 186.1h-.3"/>
<path d="M259 184.5h-.6M259 189.7h-.3M259 189.6h.3M259 187.8l.2 .1M259 187.8h.2M259 187.9h.2M259.1 188h.1M259.1 187.9h.1M259.1 186h-.3M259.1 189.4h-.4M259.1 188h.2M259.1 187.3l-.3 .1"/>
<path d="M259.1 187.2h.3M259.1 189.7h-.3M259.1 188.1h.2M259.1 184.5h.3M259.1 185.6h-.4M259.1 189.4h-.3M259.1 188.2h.2M259.2 189.6l-.3 .1M259.2 188.2h.1M259.2 187.3h-.4M259.2 185.9l-.3 .1M259.2 184.5l.3 .1"/>
<path d="M259.2 188.3h.2M259.2 189.3h-.3M259.2 189.2h.4M259.2 188.4h.2M259.2 189.6h-.3M259.2 189.1h.4M259.3 184.6h.3M259.3 188.5h.1M259.3 188.4h.1M259.3 185.9h-.4M259.3 189.3h-.3M259.3 188.6h.2"/>
<path d="M259.4 187.2h-.4M259.4 185.5l-.5 .1M259.4 184.6h.3M259.4 189.4h.2M259.4 188.7h.1M259.4 189.5h-.4M259.4 188.8h.1M259.4 185.9h-.4M259.4 189.2l-.4 .1M259.4 184.7h.3M259.4 189.3h.2M259.4 189.1h.2"/>
<path d="M259.4 188.8h.2M259.4 187.2h-.3M259.4 189.5h-.3M259.4 188.9h.2M259.5 189.2h-.4M259.5 189h.1M259.5 185.5h-.5M259.5 184.7h.3M259.5 185.8h-.4M259.5 189.3h.1M259.5 189.2h.1M259.5 189.4l-.3 .1"/>
<path d="M259.5 187.1h-.3M259.6 184.7l.3 .1M259.6 185.5h-.5M259.6 187.1h-.3M259.6 189.4h-.3M259.6 185.8h-.4M259.6 184.8h.3M259.7 189.1h-.4M259.7 187h-.3M259.7 184.8h.3M259.7 185.7l-.4 .1M259.7 185.6h.4"/>
<path d="M259.7 185.4h-.5M259.8 187h-.4M259.8 184.8l.3 .1M259.8 186.8h.3M259.8 186.9l-.3 .1M259.8 185.7h-.4M259.8 185.4h-.4M259.8 184.9h.3M259.9 184.9l.3 .1M259.9 186.9h-.3M259.9 186.7h.3M259.9 185.3l-.4 .1"/>
<path d="M259.9 185.7h-.4M260 185.2h.6M260 185h.3M260 186.9h-.3M260 185.6h-.4M260.1 186.8h-.4M260.1 185h.2M260.1 185.3h-.5M260.1 185.1h.3M260.1 185.1h.4M260.2 186.8h-.3M260.2 185.5l-.4 .1"/>
<path d="M260.2 185.3h-.5M260.2 186.7h-.2M260.3 186.6h-.2M260.3 186.4h.1M260.3 186.5l-.2 .1M260.3 185.5h-.4M260.3 185.4h.4M260.3 185.2h-.5M260.3 186.5h-.1M260.4 185.2h.3M260.4 186.5h-.2M260.4 185.5h-.4"/>
<path d="M260.4 185.3h.3M260.4 186.4h-.2M260.5 185.3h.2M260.5 186.4h-.2M260.5 186.3h-.2M260.5 186.1h.2M260.5 185.4h-.4M260.6 186h.1M260.6 186.2h-.2M260.6 185.9h.1M260.6 185.8h.1M260.6 185.7h.1"/>
<path d="M260.6 185.6h.1M260.6 185.5h.1M260.6 185.4h.1M260.6 186.1l-.1 .1M260.7 186.1h-.2M260.7 185.4h-.5M267.7 182.2h-89.5v12.5"/>
</g>
<path d="M30 19.9h70.9v8h-70.9z" fill="none" stroke="#c90d0c" stroke-width=".55"/>
<g fill="none" stroke="#c90d0c" stroke-width=".23">
<path d="M66.6 58.7h9.2v20.6h-9.2zM247.2 59.9v2.2M155.7 62.1l2.3 1.2-2.3 1.1zM158 62.1v2.3M164.9 61.6v3.4M165.6 62.1v2.3M166.2 62.7v1.2M58 81.6h3.5M58.6 82.3h2.3M59.2 82.9h1.1M227.2 83.8h3.4M227.7 84.5h2.3"/>
<path d="M228.3 85.2h1.1M151.2 102.1h13.7v22.9h-13.7zM124.3 120.4h3.4M124.9 121.1h2.3M125.5 121.8h1.1M172.3 127.3h3.4M172.9 128h2.3M173.5 128.7h1.1M215.7 145.6h3.5M216.3 144.9h2.3M216.9 144.2h1.1M222.6 145.6h3.4"/>
<path d="M227.2 145.6h3.4"/>
<circle cx="57.5" cy="150.1" r="2.29"/>
<circle cx="57.5" cy="150.1" r="1.82"/>
<circle cx="71.2" cy="150.1" r="2.29"/>
<circle cx="71.2" cy="150.1" r="1.82"/>
</g>
<g fill="#c90d0c" stroke="#c90d0c" stroke-width=".16">
<path d="M244.8 59.9l2.4 1.1-2.4 1.1z"/>
<path d="M156.8 66l.6-.6 .4 1h-.1z" fill-rule="evenodd"/>
<path d="M157.8 65.9l.6-.6 .4 1h-.1z" fill-rule="evenodd"/>
<path d="M146.9 62.1a1.14 1.14 0 0 1 1.2 1.2 1.14 1.14 0 0 1-1.2 1.1z" fill-rule="evenodd"/>
<path d="M145.4 62.5l.4-.3 .5-.1v2.3a1.14 1.14 0 0 1-1.1-.6 1.14 1.14 0 0 1 .2-1.3z" fill-rule="evenodd"/>
<path d="M124.9 100.2h2.3a1.14 1.14 0 0 1-1.2 1.1 1.14 1.14 0 0 1-1.1-1.1z" fill-rule="evenodd"/>
<path d="M125.3 98.6a1.15 1.15 0 0 1 1.2-.1 1.15 1.15 0 0 1 .7 1h-2.3v-.4z" fill-rule="evenodd"/>
<path d="M49.4 69.4l.4-.3 .5-.1v2.3a1.14 1.14 0 0 1-1.1-.7 1.14 1.14 0 0 1 .2-1.2z" fill-rule="evenodd"/>
<path d="M50.9 69a1.14 1.14 0 0 1 1.2 1.1 1.14 1.14 0 0 1-1.2 1.2z" fill-rule="evenodd"/>
</g>
<path d="M49.9 70.1h1.4M145.9 63.3h1.4" fill="none" stroke="#c90d0c" stroke-width=".74"/>
<g fill="#c90d0c" stroke="#c90d0c" stroke-width=".16">
<path d="M211.1 66.9h3.6v.5h-3.6z"/>
<path d="M211.1 66h3.6v.5h-3.6z"/>
<path d="M249.9 66.9h3.7v.5h-3.7z"/>
<path d="M249.9 66h3.7v.5h-3.7z"/>
<path d="M174.5 111.7h3.6v.5h-3.6z"/>
<path d="M174.5 112.6h3.6v.5h-3.6z"/>
<path d="M169.9 111.7h3.7v.5h-3.7z"/>
<path d="M169.9 112.6h3.7v.5h-3.7z"/>
</g>
<path d="M132.9 63.3l.3-.9 .6 1.8 .6-1.8 .5 1.8 .6-1.8 .6 1.8 .6-1.8 .5 1.8 .3-.9M217.4 70.1l1 .3-1.9 .5 1.9 .6-1.9 .6 1.9 .5-1.9 .6 1.9 .6-1.9 .6 .9 .3M126 109l.9 .2-1.8 .6 1.8 .6-1.8 .5 1.8 .6-1.8 .6 1.8 .5-1.8 .6 .9 .4M137.5 109l.2-.9 .6 1.8 .5-1.8 .6 1.8 .6-1.8 .5 1.8 .6-1.8 .6 1.8 .3-.9" fill="none" stroke="#c90d0c" stroke-width=".19"/>
<g fill="none" stroke="#0dab76" stroke-width=".16">
<path d="M74.5 49.1h.1M43.8 70.1h2.2M55.2 70.1h6.8M59.8 63.3h2.2M59.8 77h2.2M59.8 61h2.2M59.8 67.9h2.2M59.8 65.6h2.2M62 72.4h-2.2v6.9M128.3 63.3h2.3M139.7 63.3h2.3M151.2 63.3h2.3"/>
<path d="M160.3 63.3h2.3M210.6 61h6.8v6.9M212.9 61v2.3M212.9 70.1v9.2h38.8v-9.2M217.4 77v2.3M228.9 79.3v2.3M240.3 65.6v13.7M240.3 61h2.3M249.4 61h4.6M251.7 61v2.3M126 93v2.3M126 106.7v-2.3h20.6v4.6h-2.3"/>
<path d="M126 115.8v2.3M132.9 109h2.3M144.3 118.1h2.3M144.3 113.6h2.3M144.3 115.8h2.3M169.5 104.4h11.4M171.7 109v-2.3h4.6v2.3M171.7 115.8v2.3h4.6v-2.3M174 104.4v2.3M174 118.1v6.9M169.5 122.7h4.5M217.4 147.8v4.6h16"/>
<path d="M224.3 147.8v2.3h9.1M228.9 147.8h4.5M231.2 154.7h2.2M231.2 159.3h2.2M231.2 157h2.2M231.2 161.5h2.2"/>
</g>
<g fill="#0dab76" stroke="#0dab76" stroke-width=".16">
<circle cx="228.9" cy="79.3" r=".47"/>
<circle cx="217.4" cy="79.3" r=".47"/>
<circle cx="240.3" cy="79.3" r=".47"/>
<circle cx="59.8" cy="77" r=".47"/>
<circle cx="174" cy="122.7" r=".47"/>
<circle cx="174" cy="118.1" r=".47"/>
<circle cx="217.4" cy="61" r=".47"/>
<circle cx="212.9" cy="61" r=".47"/>
<circle cx="217.4" cy="65.6" r=".47"/>
<circle cx="251.7" cy="61" r=".47"/>
<circle cx="174" cy="106.7" r=".47"/>
<circle cx="174" cy="104.4" r=".47"/>
<circle cx="146.6" cy="109" r=".47"/>
<circle cx="126" cy="104.4" r=".47"/>
</g>
<g font-size="6.5" fill="#0dab76">
<text x="52.9" y="51.9">QWIIC</text>
<text x="126" y="51.9">Power On LED</text>
<text x="210.6" y="49.6">Power Supply</text>
<text x="144.3" y="97.6">ICS-43434</text>
<text x="43.7" y="138.7">Mounting Holes</text>
<text x="203.7" y="138.7">Castellated Holes</text>
</g>
<g font-size="3.3" fill="#c90d0c">
<text x="42.9" y="18.2">1</text>
<text x="72.8" y="18.2">2</text>
<text x="102.6" y="18.2">3</text>
<text x="132.5" y="18.2">4</text>
<text x="162.3" y="18.2">5</text>
<text x="192.2" y="18.2">6</text>
<text x="222" y="18.2">7</text>
<text x="251.9" y="18.2">8</text>
<text x="26.1" y="37.5">A</text>
<text x="268.3" y="37.5">A</text>
<text x="26.1" y="72.7">B</text>
<text x="268.3" y="72.7">B</text>
<text x="26" y="107.9">C</text>
<text x="268.3" y="107.9">C</text>
<text x="26" y="143.1">D</text>
<text x="268.3" y="143.1">D</text>
<text x="26.1" y="178.3">E</text>
<text x="268.3" y="178.3">E</text>
<text x="42.9" y="197.6">1</text>
<text x="72.8" y="197.6">2</text>
<text x="102.6" y="197.6">3</text>
<text x="132.5" y="197.6">4</text>
<text x="162.3" y="197.6">5</text>
<text x="192.2" y="197.6">6</text>
<text x="222" y="197.6">7</text>
<text x="251.9" y="197.6">8</text>
</g>
<g font-size="3.2" fill="#c90d0c">
<text x="32.3" y="31.3">PROPRIETARY</text>
<text x="187.7" y="189">UE0149</text>
<text x="208.3" y="189">0.0.1</text>
</g>
<g font-size="2.8" fill="#0dab76">
<text x="79.7" y="101.8">Channel selection ---&gt; Left defult</text>
<text x="79.7" y="104.8">Make a solder bridge to change it</text>
<text x="79.7" y="107.7">or put logic states in CH pin</text>
<text x="192.3" y="153.4">VIN = Input Only</text>
<text x="192.3" y="159.3">VSYS = Bidirectional (I/O)</text>
</g>
<g font-size="2.8" fill="#c90d0c">
<text x="178.8" y="185.2">Title:</text>
<text x="178.8" y="189">SKU:</text>
</g>
<g font-size="2.3" fill="#808080">
<text x="151.1" y="102.1">MK1</text>
<text x="151.1" y="127.4">ICS-43434</text>
</g>
<g font-size="2.2" fill="#808080">
<text x="66.6" y="58.1">J1</text>
<text x="226.8" y="56">U3</text>
<text x="234.7" y="57.2">NSR0320MW2T1G</text>
<text x="131.7" y="61.9">R1</text>
<text x="156.4" y="61" transform="rotate(-90 156.4 61)">D1</text>
<text x="158.7" y="61" transform="rotate(-90 158.7 61)">Orange</text>
<text x="168.4" y="65.9" transform="rotate(-90 168.4 65.9)">GND</text>
<text x="207.7" y="65.6">C8</text>
<text x="253.4" y="65.6">C9</text>
<text x="131.7" y="66.3">4.7k</text>
<text x="206.7" y="70.1">1uF</text>
<text x="222" y="69.9">AP2112K_3.3V</text>
<text x="246.6" y="66.4">D2</text>
<text x="252.4" y="70.1">1uF</text>
<text x="216.1" y="75.9" transform="rotate(-90 216.1 75.9)">R2</text>
<text x="220.4" y="75.9" transform="rotate(-90 220.4 75.9)">10k</text>
<text x="57.1" y="85.1">GND</text>
<text x="226.3" y="87.4">GND</text>
<text x="135.7" y="107.6">0R</text>
<text x="140.3" y="107.4">R5</text>
<text x="124.4" y="110.6" transform="rotate(-90 124.4 110.6)">10k</text>
<text x="166.8" y="110.8">C1</text>
<text x="178" y="110.6">C6</text>
<text x="124.2" y="114.7" transform="rotate(-90 124.2 114.7)">R3</text>
<text x="169.2" y="118.3" transform="rotate(-90 169.2 118.3)">200pF</text>
<text x="180.4" y="117.6" transform="rotate(-90 180.4 117.6)">100nF</text>
<text x="123.4" y="124">GND</text>
<text x="171.4" y="130.8">GND</text>
<text x="214.8" y="143.6">GND</text>
<text x="55.2" y="147.4">H3</text>
<text x="68.9" y="147.4">H4</text>
<text x="222.4" y="145.1">VINVSYS</text>
<text x="236.2" y="144.9">U$1</text>
</g>
<text font-size="2.1" fill="#c90d0c" x="202.3" y="188.9">REV:</text>
<g font-size="1.9" fill="#808080">
<text x="63.4" y="60.7">1</text>
<text x="63.4" y="63">2</text>
<text x="63.4" y="65.2">3</text>
<text x="68.7" y="61.7">1</text>
<text x="68.7" y="64">2</text>
<text x="140.5" y="63">P$1</text>
<text x="149.2" y="63">P$2</text>
<text x="218.8" y="60.7">1</text>
<text x="218.8" y="65.2">3</text>
<text x="224.1" y="61.7">VIN VOUT</text>
<text x="237.8" y="60.7">5</text>
<text x="237.8" y="65.2">2</text>
<text x="243.5" y="60.7">2</text>
<text x="247.5" y="60.7">1</text>
<text x="44.5" y="69.8">P$2</text>
<text x="53.2" y="69.8">P$1</text>
<text x="63.4" y="67.5">4</text>
<text x="63.4" y="69.8">5</text>
<text x="68.7" y="66.3">3</text>
<text x="68.7" y="68.5">4</text>
<text x="68.7" y="70.8">5</text>
<text x="224.1" y="66.3">EN</text>
<text x="229.3" y="66.3">GND</text>
<text x="60.3" y="76.7">S1*2</text>
<text x="63.4" y="72.1">6</text>
<text x="68.7" y="73.1">6</text>
<text x="68.7" y="77.7">SHIELD</text>
<text x="125.7" y="97.2" transform="rotate(-90 125.7 97.2)">1</text>
<text x="125.7" y="103.5" transform="rotate(-90 125.7 103.5)">2</text>
<text x="158.7" y="105.1">VDD</text>
<text x="167" y="104.1">5</text>
<text x="148" y="113.2">1</text>
<text x="148" y="108.7">2</text>
<text x="153.3" y="109.7">LR</text>
<text x="148" y="115.5">4</text>
<text x="148" y="117.8">6</text>
<text x="153.3" y="116.5">SCK</text>
<text x="153.3" y="114.2">WS</text>
<text x="153.3" y="118.8">SD</text>
<text x="158.5" y="123.4">GND</text>
<text x="167" y="122.4">3</text>
</g>
<g font-size="1.8" fill="#c90d0c">
<text x="185.5" y="184.4">I2S ICS-43434 MEMS Microphone</text>
<text x="233.4" y="193.5">Gerardo Ruvalcaba y Angel I. Velazquez</text>
</g>
<g font-size="1.6" fill="#c90d0c">
<text x="32.3" y="22.4">THE INFORMATION CONTAINED IN THIS DRAWING IS THE SOLE PROPERTY OF</text>
<text x="32.3" y="24.4">UNIT ELECTRONICS. ANY REPRODUCTION IN PART OR WHOLE IS</text>
<text x="32.3" y="26.5">STRICTLY PROHIBITED WITHOUT WRITTEN PERMISSION.</text>
</g>
<g font-size="1.6" fill="#808080">
<text x="55.3" y="61.6">SCK</text>
<text x="56.4" y="63.9">SD</text>
<text x="122.9" y="63.9">VSYS</text>
<text x="206.8" y="61.6">VIN</text>
<text x="255.2" y="61.6">VSYS</text>
<text x="38.3" y="70.7">VSYS</text>
<text x="55.9" y="66.1">WS</text>
<text x="56.3" y="68.4">CH</text>
<text x="126.6" y="91.8" transform="rotate(-90 126.6 91.8)">VSYS</text>
<text x="182" y="105">VSYS</text>
<text x="129.4" y="109.6">CH</text>
<text x="139.8" y="116.4">SCK</text>
<text x="140.5" y="114.1">WS</text>
<text x="140.9" y="118.7">SD</text>
<text x="227.7" y="155.3">CH</text>
<text x="226.7" y="157.6">SCK</text>
<text x="227.4" y="159.8">WS</text>
<text x="227.8" y="162.1">SD</text>
</g>
<g font-size="1.3" fill="#808080">
<text x="236.4" y="148.3">P$1</text>
<text x="236.4" y="150.6">P$2</text>
<text x="236.4" y="152.9">P$3</text>
<text x="236.4" y="155.2">P$4</text>
<text x="236.4" y="157.4">P$5</text>
<text x="236.4" y="159.7">P$6</text>
<text x="236.4" y="162">P$7</text>
</g>
<g font-size="1.3" fill="#c90d0c">
<text x="178.9" y="191.4">Last date time: 25/09/2026</text>
<text x="195.1" y="191.4">11:22 a. m.</text>
<text x="202.3" y="191.3">SHEET:</text>
<text x="208.6" y="191.4">1</text>
<text x="210.3" y="191.4">of</text>
<text x="212.7" y="191.4">1</text>
<text x="178.8" y="193.8">File:</text>
<text x="228.7" y="193.7">Author:</text>
</g>
<text font-size="1" fill="#c90d0c" x="202.4" y="193">Sheet description:</text>
</svg>
